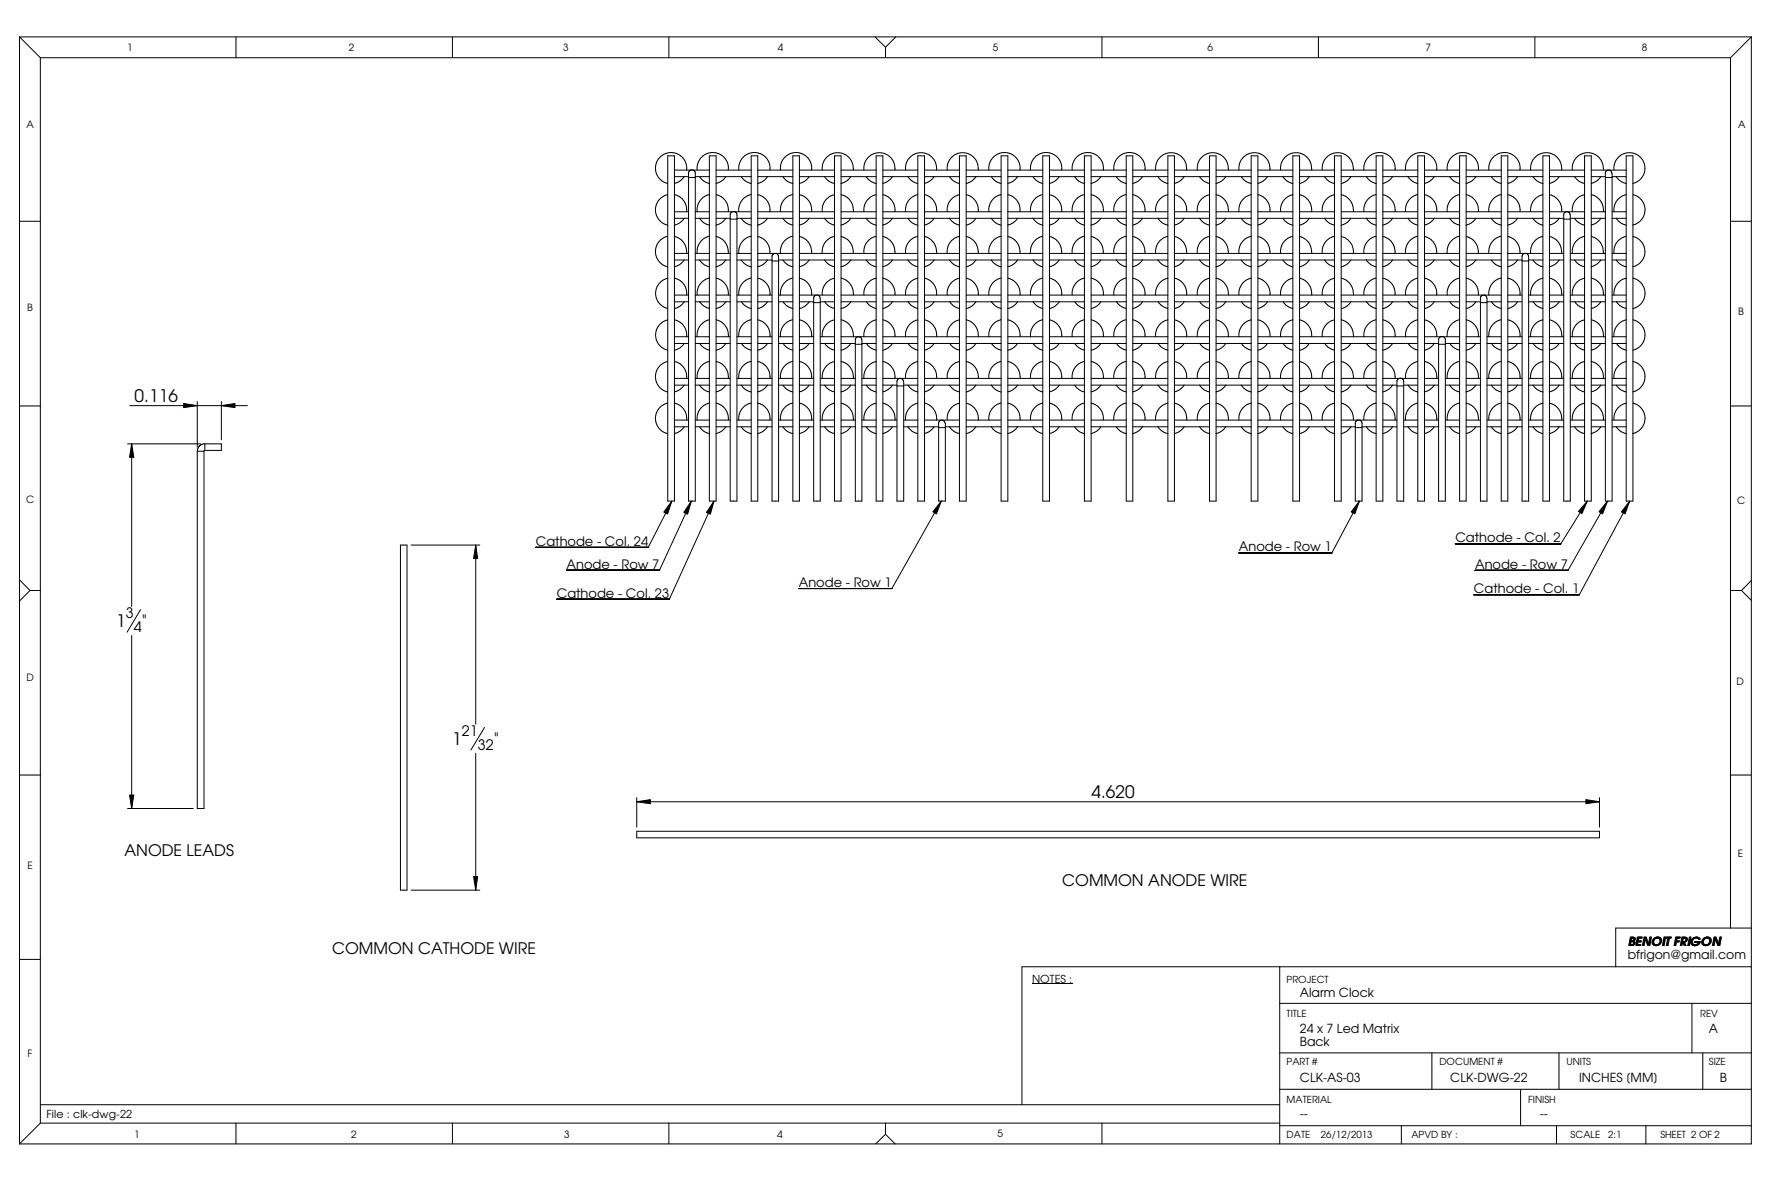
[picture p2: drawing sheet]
<svg xmlns="http://www.w3.org/2000/svg" width="457mm" height="305mm" viewBox="0 0 457 305" stroke-linecap="round" stroke-linejoin="round" font-family="sans-serif">
<g fill="none" stroke="#000" stroke-width=".26">
<path d="M5 9.5v285.7M5 9.5h447.1M5 9.5l5.4 5.4M10.4 14.9v275M10.4 14.9h436.3M60.9 9.5v5.4M116.8 9.5v5.4M172.7 9.5v5.4M225.9 9.5l2.7 2.7M228.6 12.2v2.7M231.3 9.5l-2.7 2.7M284.5 9.5v5.4"/>
<path d="M340.4 9.5v5.4M396.2 9.5v5.4M446.7 14.9v224.6M452.1 9.5v285.7h-447.1M452.1 9.5l-5.4 5.4M5 57.1h5.4M172.4 50.2l-1.1 .4-1.1 .9-.7 1.1-.3 1.2 .1 1.4 .8 1.6 1 .8 1.3 .5M172.4 40.2h1.7v89.1h-1.7zM174.1 50.2l1.2 .5 1.1 1 .7 1.3 .1 1.7M174.1 54.7h3.7M174.1 56.3h3.7M174.1 43.9h9"/>
<path d="M174.1 45.6h3.7M176.7 45.6l-1.1 1.1-1.5 .6M176.7 56.3l-1.1 1.1-1.5 .7M177.2 43.9v-1.1l-.2-.9-.6-1.1-1-.8-1.1-.5-1.3-.1-1.3 .3-.8 .4-.7 .7-.7 1.1-.3 1.2v1l.3 .9 .6 1 1 .9 1.3 .5M177.8 45.8h1.7M179.5 44.7v1.1M179.5 54.7h3.6M179.5 56.3h3.6M179.5 45.6h3.6M179.5 44.7l-.1-.5-.5-.3-.8 .1-.3 .4v84.9h1.7v-83.5M180 43.9l.1-1.6 .7-1.4 1.3-1.1 1.5-.4 2 .3 1.3 .9 1 1.6 .1 1.7M180.6 56.3l1.1 1.2 1.4 .6"/>
<path d="M180.6 45.6l1.1 1.2 1.4 .6M183.1 50.2l-1.2 .5-1.2 1.1-.6 1.3-.1 1.6M183.1 40.2h1.8v89.1h-1.8zM184.9 50.2l1.2 .5 1.1 1 .7 1.3 .1 1.7M184.9 54.7h9M184.9 56.3h3.6M184.9 43.9h9M184.9 45.6h9M187.4 56.3l-1 1.1-1.6 .7M187.4 45.6l-1 1.1-1.6 .6M188.5 56.6h1.7M188.6 54.9l.5-.3h.6l.5 .6v74.1h-1.7z"/>
<path d="M190.2 56.3h3.7M190.8 43.9v-1.6l.8-1.4 1.2-1.1 1.6-.4 1.9 .3 1.4 .9 .9 1.6 .2 1.7M191.3 56.3l1.1 1.2 1.5 .6M191.3 45.6l1.1 1.1 1.5 .7M193.9 50.2l-1.3 .5-1.1 1.1-.7 1.6v1.3M193.9 40.2h1.7v89.1h-1.7zM195.6 50.2l1.2 .5 1.2 1 .6 1.3 .2 1.7M195.6 54.7h9.1M195.6 56.3h9.1M195.6 43.9h9.1M195.6 45.6h9.1M198.2 56.3l-1.1 1.1-1.5 .7"/>
<path d="M198.2 45.6l-1.1 1.1-1.5 .6M201.5 43.9l.1-1.6 .8-1.4 1.2-1.1 1.5-.4 2 .3 1.3 .9 1 1.6 .1 1.7M202.1 56.3l1.1 1.2 1.5 .6M202.1 45.6l1.1 1.1 1.5 .7M204.6 50.2l-1.2 .5-1.2 1.1-.7 1.5v1.4M204.7 40.2h1.7v89.1h-1.7zM206.4 50.2l1.2 .5 1.1 1 .7 1.3 .1 1.7M206.4 54.7h9M206.4 56.3h9M206.4 43.9h9M206.4 45.6h9M208.9 56.3l-1 1.1-1.6 .7"/>
<path d="M208.9 45.6l-1 1.1-1.6 .6M212.3 43.9l.1-1.7 .8-1.4 1-.9 1.7-.5 1.8 .3 .8 .3 .8 .8 .8 1.4 .2 1.7M212.9 56.3l1.1 1.2 1.4 .6M212.9 45.6l1.1 1.1 1.4 .7M215.4 50.2l-1.4 .6-1.1 1.1-.6 1.4v1.4M215.4 40.2h1.7v89.1h-1.7zM217.1 50.2l1.2 .5 1.2 1 .6 1.3 .2 1.7M217.1 54.7h9.1M217.1 56.3h9.1M217.1 43.9h9.1M217.1 45.6h9.1M219.7 56.3l-1.1 1.1-1.5 .7"/>
<path d="M219.7 45.6l-1.1 1.1-1.5 .6M223.6 56.3l1.1 1.2 1.5 .6M223.6 45.6l1.1 1.1 1.5 .7M226.2 50.2l-1.4 .6-1.2 1.1-.5 1.4v1.4M226.2 40.2h1.7v89.1h-1.7zM227.9 50.2l1.4 .6 1 1.1 .6 1.2 .2 1.6M227.9 54.7h9M227.9 56.3h9M227.9 43.9h9M227.9 45.6h9M230.4 56.3l-1 1.1-1.5 .7M230.4 45.6l-1 1.1-1.5 .6"/>
<path d="M231 43.4l-.4-1.8-1-1.3-1.3-.7-1.7-.2-1.6 .5-1.1 .9-.7 1.4-.1 1.7M231.1 43.4v.5M234.4 56.3l1.1 1.2 1.4 .6M234.4 45.6l1.1 1.1 1.4 .7M236.9 50.2l-1.4 .6-1.1 1.1-.6 1.4v1.4M236.9 40.2h1.8v89.1h-1.8zM238.7 50.2l1.3 .6 1.1 1.1 .6 1.2 .1 1.6M238.7 54.7h9M238.7 56.3h9M238.7 43.9h9M238.7 45.6h9M241.2 56.3l-1.1 1.1-1.5 .7"/>
<path d="M241.2 45.6l-1.1 1.1-1.5 .6M241.8 43.4l-.5-1.8-.9-1.3-1.4-.7-1.6-.2-1.6 .5-1.1 .9-.8 1.4-.1 1.7M241.8 43.4v.5M244.6 43.9l.1-1.7 .7-1.4 1.1-.9 1.6-.5 1.9 .3 .7 .3 .9 .8 .7 1.4 .3 1.7M245.1 45.6l1.1 1.1 1.5 .7M245.1 56.3l1.1 1.2 1.5 .6M247.7 50.2l-1.4 .6-1.1 1.1-.6 1.4v1.4M247.7 40.2h1.7v89.1h-1.7zM249.4 50.2l1.3 .5 1.1 1.2 .6 1.2 .2 1.6M249.4 54.7h9M249.4 56.3h9M249.4 43.9h9"/>
<path d="M249.4 45.6h9M252 45.6l-1 1.1-1.6 .7M252 56.3l-1 1.1-1.6 .7M255.3 43.9l.1-1.6 .8-1.4 1.2-1.1 1.5-.4 2 .3 1.3 .9 1 1.6 .1 1.7M255.9 45.6l1.1 1.2 1.4 .6M255.9 56.3l1.1 1.2 1.4 .6M258.4 50.2l-1.2 .5-1.2 1.1-.6 1.3-.1 1.6M258.4 40.2h1.8v89.1h-1.8zM260.2 50.2l1.2 .5 1.1 1 .7 1.3 .1 1.7M260.2 54.7h9M260.2 56.3h9M260.2 43.9h9"/>
<path d="M260.2 45.6h9M262.7 45.6l-1 1.1-1.6 .6M262.7 56.3l-1 1.1-1.6 .7M266.1 43.9v-1.6l.8-1.4 1.2-1.1 1.6-.4 2 .3 1.3 .9 .9 1.6 .2 1.7M266.7 45.6l1.1 1.2 1.4 .6M266.7 56.3l1.1 1.2 1.4 .6M269.2 50.2l-1.3 .5-1.1 1.1-.7 1.3v1.6M269.2 40.2h1.7v89.1h-1.7zM270.9 50.2l1.2 .5 1.2 1 .6 1.3 .2 1.7M270.9 54.7h9.1M270.9 56.3h9.1M270.9 43.9h9.1"/>
<path d="M270.9 45.6h9.1M273.5 45.6l-1.1 1.1-1.5 .6M273.5 56.3l-1.1 1.1-1.5 .7M276.8 43.9l.1-1.6 .8-1.4 1.2-1.1 1.5-.4 2 .3 1.3 .9 1 1.6 .1 1.7M277.4 56.3l1.2 1.2 1.4 .6M277.4 45.6l1.2 1.2 1.4 .6M279.9 50.2l-1.2 .5-1.2 1.1-.6 1.3-.1 1.6M280 40.2h1.7v89.1h-1.7zM281.7 50.2l1.2 .5 1.1 1 .7 1.3 .1 1.7M281.7 54.7h9M281.7 56.3h9M281.7 43.9h9"/>
<path d="M281.7 45.6h9M284.2 56.3l-1 1.1-1.6 .7M284.2 45.6l-1 1.1-1.6 .6M287.6 43.9l.1-1.6 .7-1.4 1.2-1.1 1.6-.4 2 .3 1.3 .9 .9 1.6 .2 1.7M288.2 45.6l1.1 1.1 1.4 .7M288.2 56.3l1.1 1.2 1.4 .6M290.7 50.2l-1.3 .5-1.1 1.1-.6 1.3-.1 1.6M290.7 40.2h1.7v89.1h-1.7zM292.4 50.2l1.2 .5 1.2 1 .6 1.3 .2 1.7M292.4 54.7h9.1M292.4 56.3h9.1M292.4 43.9h9.1"/>
<path d="M292.4 45.6h9.1M295 45.6l-1.1 1.1-1.5 .6M295 56.3l-1.1 1.1-1.5 .7M298.9 45.6l1.1 1.1 1.5 .7M298.9 56.3l1.1 1.2 1.5 .6M301.5 50.2l-1.4 .6-1.1 1.1-.6 1.4v1.4M301.5 40.2h1.7v89.1h-1.7zM303.2 50.2l1.2 .5 1.1 1 .7 1.3 .1 1.7M303.2 54.7h9.1M303.2 56.3h9.1M303.2 43.9h9.1M303.2 45.6h9.1"/>
<path d="M305.7 45.6l-1 1.1-1.6 .6M305.7 56.3l-1 1.1-1.6 .7M306.3 43.4l-.4-1.8-1-1.3-1.3-.7-1.7-.2-1.6 .5-1 .9-.8 1.4-.1 1.7M306.4 43.4l-.1 .5M309.7 56.3l1.1 1.2 1.5 .6M309.7 45.6l1.1 1.1 1.5 .7M312.3 50.2l-1.4 .6-1.2 1.1-.5 1.4-.1 1.4M312.3 40.2h1.6v89.1h-1.6zM313.9 50.2l1.2 .5 1.2 1 .6 1.3 .2 1.7M313.9 54.7h9.1M313.9 56.3h9.1M313.9 43.9h9.1"/>
<path d="M313.9 45.6h9.1M316.5 56.3l-1.1 1.1-1.5 .7M316.5 45.6l-1.1 1.1-1.5 .6M317.1 43.4l-.4-1.8-1-1.3-1.4-.7-1.6-.2-1.6 .5-1.1 .9-.8 1.4-.1 1.7M317.1 43.4v.5M320.4 45.6l1.1 1.1 1.5 .7M320.4 56.3l1.1 1.2 1.5 .6M323 50.2l-1.4 .6-1.1 1.1-.6 1.4v1.4M323 40.2h1.7v89.1h-1.7zM324.7 50.2l1.4 .6 1.1 1.1 .5 1.2 .2 1.6M324.7 54.7h9.1M324.7 56.3h9.1"/>
<path d="M324.7 43.9h9.1M324.7 45.6h9.1M327.2 45.6l-1 1.1-1.5 .6M327.2 56.3l-1 1.1-1.5 .7M327.8 43.4l-.4-1.8-1-1.3-1.3-.7-1.7-.2-1.6 .5-1 .9-.8 1.4-.1 1.7M327.9 43.4v.5M331.2 45.6l1.1 1.1 1.5 .7M331.2 56.3l1.1 1.2 1.5 .6M333.8 50.2l-1.4 .6-1.2 1.1-.5 1.4-.1 1.4M333.8 40.2h1.7v89.1h-1.7zM335.5 50.2l1.3 .6 1.1 1.1 .6 1.2 .1 1.6M335.5 54.7h9"/>
<path d="M335.5 56.3h9M335.5 43.9h9M335.5 45.6h9M338 45.6l-.9 1.1-1.6 .7M338 56.3l-.9 1.1-1.6 .7M338.6 43.4l-.4-1.8-1-1.3-1.4-.7-1.6-.2-1.6 .5-1.1 .9-.7 1.4-.2 1.7M338.6 43.4v.5M341.9 56.3l1.1 1.2 1.5 .6M341.9 45.6l1.1 1.1 1.5 .7M344.5 50.2l-1.4 .6-1.1 1.1-.6 1.4v1.4M344.5 40.2h1.7v89.1h-1.7zM346.2 50.2l1.1 .4 1.1 1 .7 1 .3 1.6"/>
<path d="M346.2 54.7h9.1M346.2 56.3h9.1M346.2 43.9h9.1M346.2 45.6h9.1M348.8 56.3l-1 1.1-1.6 .7M348.8 45.6l-1 1.1-1.6 .7M349.3 43.4l-.4-1.8-1-1.3-1.3-.7-1.7-.2-1.6 .5-1 .9-.8 1.4-.1 1.7M349.4 54.2v.5M349.4 43.4v.5M352.1 43.9l.1-1.6 .8-1.4 1.2-1.1 1.5-.4 2 .3 1.3 .9 1 1.6 .1 1.7M352.7 45.6l1.2 1.2 1.4 .6M352.7 56.3l1.2 1.2 1.4 .6"/>
<path d="M355.2 50.2l-1.2 .5-1.2 1.1-.6 1.3-.1 1.6M355.3 40.2h1.7v89.1h-1.7zM357 50.2l1.2 .5 1.1 1 .7 1.3 .1 1.7M357 54.7h9M357 56.3h9M357 43.9h9M357 45.6h9M359.5 45.6l-1 1.1-1.5 .6M359.5 56.3l-1 1.1-1.5 .7M362.9 43.9l.1-1.6 .7-1.4 1.3-1.1 1.5-.4 2 .3 1.3 .9 1 1.6 .1 1.7M363.5 45.6l1.1 1.2 1.4 .6M363.5 56.3l1.1 1.2 1.4 .6"/>
<path d="M366 50.2l-1.3 .5-1.1 1.1-.6 1.3-.1 1.6M366 40.2h1.7v89.1h-1.7zM367.7 50.2l1.2 .5 1.2 1 .7 1.3 .1 1.7M367.7 54.7h9.1M367.7 56.3h9.1M367.7 43.9h9.1M367.7 45.6h9.1M370.3 45.6l-1.1 1.1-1.5 .6M370.3 56.3l-1.1 1.1-1.5 .7M373.6 43.9l.1-1.6 .8-1.4 1.2-1.1 1.5-.4 2 .3 1.3 .9 1 1.6 .1 1.7M374.2 45.6l1.1 1.1 1.5 .7M374.2 56.3l1.1 1.2 1.5 .6"/>
<path d="M376.8 50.2l-1.3 .5-1.1 1.1-.7 1.3-.1 1.6M376.8 40.2h1.7v89.1h-1.7zM378.5 50.2l1.2 .5 1.1 1 .7 1.3 .1 1.7M378.5 54.7h9.1M378.5 56.3h9.1M378.5 43.9h9.1M378.5 45.6h9.1M381 45.6l-1 1.1-1.5 .6M381 56.3l-1 1.1-1.5 .7M384.4 43.9l.1-1.6 .7-1.4 1.3-1.1 1.5-.4 2 .3 1.3 .9 1 1.6 .1 1.7M385 45.6l1.1 1.1 1.5 .7M385 56.3l1.1 1.2 1.5 .6"/>
<path d="M387.5 50.2l-1.3 .5-1.1 1.1-.7 1.6v1.3M387.6 40.2h1.7v89.1h-1.7zM389.3 50.2l1.1 .5 1.2 1 .7 1.3 .1 1.7M389.3 54.7h9M389.3 56.3h9M389.3 43.9h9M389.3 45.6h9M391.8 45.6l-1.1 1.1-1.5 .6M391.8 56.3l-1.1 1.1-1.5 .7M395.7 56.3l1.1 1.2 1.5 .6M395.7 45.6l1.1 1.1 1.5 .7M398.3 50.2l-1.4 .6-1.1 1.1-.6 1.4v1.4"/>
<path d="M398.3 40.2h1.7v89.1h-1.7zM400 50.2l1.2 .5 1.1 1 .7 1.3 .2 1.7M400 54.7h9.1M400 56.3h3.7M400 43.9h9.1M400 45.6h9.1M402.5 56.3l-1 1.1-1.5 .7M402.5 45.6l-1 1.1-1.5 .6M403.1 43.4l-.4-1.8-1-1.3-1.3-.7-1.7-.2-1.6 .5-1 .9-.8 1.4-.1 1.7M403.2 43.4v.5M403.7 56.6h1.7M403.9 54.9l.3-.2h.6l.4 .2 .2 .6v73.8h-1.7v-74.1z"/>
<path d="M405.4 56.3h3.7M406.5 56.3l1.1 1.2 1.5 .6M406.5 45.6l1.1 1.1 1.5 .7M409.1 50.2l-1.4 .6-1.2 1.1-.5 1.4-.1 1.4M409.1 40.2h1.7v89.1h-1.7zM410.8 50.2l1.4 .6 1 1.1 .6 1.2 .1 1.6M410.8 54.7h3.6M410.8 56.3h3.6M410.8 43.9h9M410.8 45.6h3.6M413.3 56.3l-1.1 1.1-1.4 .7M413.3 45.6l-1.1 1.1-1.4 .6"/>
<path d="M413.9 43.4l-.4-1.8-1-1.3-1.4-.7-1.6-.2-1.6 .5-1.1 .9-.7 1.4-.2 1.7M413.9 43.4v.5M414.4 45.8h1.8M414.6 44.2l.4-.3h.5l.4 .3 .3 .5v84.6h-1.8v-84.9zM416.2 54.7h3.6M416.2 56.3h3.6M416.2 45.6h3.6M416.7 43.9v-1.2l.4-1.1 1.3-1.6 1.8-.6 1.4 .1 1.3 .5 .8 .8 .7 1.2 .2 1v1.2l-.5 1.2-.6 .9-.8 .6-1.2 .4M417.2 45.6l1.1 1.1 1.5 .7M417.2 56.3l1.1 1.2 1.5 .6M419.8 50.2l-1.4 .6-1.1 1.1-.6 1.4v1.4M419.8 40.2h1.8v89.1h-1.8z"/>
<path d="M421.6 50.2l1 .4 1.2 1 .6 1 .3 1.6-.3 1.4-.6 1.1-1.1 1-1.2 .4M446.7 57.1h5.4M172.3 61l-1.4 .6-1 1.1-.6 1.2-.1 1.3 .3 1.3 .6 1 1 .9 1.3 .5M172.4 71.8l-1.2 .5-.9 .6-.8 1.3-.3 1.2 .2 1.5 .5 1.1 .9 .9 1.6 .7M174.1 61l1.2 .5 1.1 .9 .6 1.1 .2 1.4M174.1 71.8l1.2 .4 1.1 1 .7 1.3 .1 1.7M174.1 65.4h3.7M174.1 67.1h3.7M174.1 76.2h3.7M174.1 77.9h3.7M176.7 67.1l-1.1 1.1-1.5 .6M176.7 77.9l-1.1 1.1-1.5 .6"/>
<path d="M177.3 64.9l-.1 .5M179.5 65.4h3.6M179.5 67.1h3.6M179.5 76.2h3.6M179.5 77.9h3.6M180.6 67.1l1.1 1.2 1.4 .6M180.6 77.9l.9 1 1.6 .7M183.1 61l-1.2 .5-1.2 1-.6 1.3-.1 1.6M183.1 71.8l-1.4 .5-1 1-.7 1.5v1.4M184.9 61l1.1 .5 1.1 .9 .6 1.1 .3 1.4M184.9 71.8l1.2 .4 1.1 1 .7 1.3 .1 1.7M184.9 65.4h3.6"/>
<path d="M184.9 67.1h3.6M184.9 76.2h3.6M184.9 77.9h3.6M187.4 67.1l-1 1.1-1.6 .6M187.4 77.9l-1 1.1-1.5 .6M188 64.9v.5M190.2 65.4h3.7M190.2 67.1h3.7M190.2 76.2h3.7M190.2 77.9h3.7M191.3 67.1l1.1 1.1 1.5 .7M191.4 77.9l1 1.1 1.5 .6"/>
<path d="M193.9 61l-1.3 .5-1.1 1-.7 1.7v1.2M193.9 71.8l-1.4 .5-1 1-.7 1.5v1.4M195.6 61l1.2 .5 1.1 .9 .6 1.2 .3 1.8M195.6 71.8l1.2 .4 1.2 1 .6 1.3 .2 1.7M195.6 65.4h9.1M195.6 67.1h3.7M195.6 76.2h3.7M195.6 77.9h3.7M198.2 67.1l-1.1 1.1-1.5 .6M198.2 77.9l-1.1 1.1-1.5 .6M199.3 67.4h1.7M199.5 65.6l.9-.2 .4 .3 .2 .6v63h-1.7v-63.3z"/>
<path d="M201 67.1h3.7M201 76.2h3.7M201 77.9h3.7M202.1 67.1l1.1 1.1 1.5 .7M202.1 77.9l1.1 1.1 1.5 .6M204.6 71.8l-1.4 .5-1 1-.7 1.5v1.4M204.6 61l-1.2 .5-1.2 1-.7 1.5v1.4M206.4 71.8l1.2 .4 1.1 1 .7 1.3 .1 1.7M206.4 61l1.1 .5 1.1 .9 .7 1.1 .2 1.4M206.4 65.4h9M206.4 67.1h9M206.4 76.2h9"/>
<path d="M206.4 77.9h3.7M208.9 77.9l-1 1.1-1.5 .6M208.9 67.1l-1 1.1-1.6 .6M209.5 64.9v.5M210.1 78.1h1.7M210.2 76.4l.4-.2h.6l.3 .2 .3 .6v52.3h-1.7v-52.6zM211.8 77.9h3.6M212.9 67.1l1.1 1.1 1.4 .7M212.9 77.9l1 1.1 1.5 .6M215.4 61l-1.4 .6-1.1 1.1-.6 1.3v1.4M215.4 71.8l-1.1 .4-1.1 .9-.9 1.7v1.4M217.1 71.8l1.2 .4 1.2 1 .6 1.3 .2 1.7"/>
<path d="M217.1 61l1.2 .5 1.1 .9 .6 1.2 .3 1.8M217.1 65.4h9.1M217.1 67.1h9.1M217.1 76.2h9.1M217.1 77.9h9.1M219.7 77.9l-1.1 1.1-1.5 .6M219.7 67.1l-1.1 1.1-1.5 .6M223.6 67.1l1.1 1.1 1.5 .7M223.6 77.9l1.1 1.1 1.5 .6M226.1 61l-1.3 .6-1.2 1.1-.5 1.3v1.4M226.2 71.8l-1.1 .4-1.2 .9-.8 1.7v1.4M227.9 61l1.2 .5 1.2 1.2 .5 1 .2 1.2"/>
<path d="M227.9 71.8l1 .3 1.2 1 .8 1.6 .2 1.5M227.9 65.4h9M227.9 67.1h9M227.9 76.2h9M227.9 77.9h9M230.4 67.1l-1 1.1-1.5 .6M230.4 77.9l-1 1.1-1.5 .6M231.1 64.9v.5M234.4 67.1l1.1 1.1 1.4 .7M234.4 77.9l1 1.1 1.5 .6M236.9 61l-1.4 .6-1.1 1.1-.6 1.3v1.4M236.9 71.8l-1.1 .4-1.1 .9-.9 1.7v1.4"/>
<path d="M238.7 61l1.2 .5 1.2 1.2 .5 1 .2 1.2M238.7 71.8l1 .3 1.2 1 .8 1.6 .1 1.5M238.7 65.4h9M238.7 67.1h9M238.7 76.2h9M238.7 77.9h9M241.2 67.1l-1.1 1.1-1.5 .6M241.2 77.9l-1.1 1.1-1.4 .6M241.8 64.9v.5M245.1 67.1l1.1 1.1 1.5 .7M245.2 77.9l1 1.1 1.5 .6M247.6 61l-1.3 .6-1.1 1.1-.6 1.3v1.4"/>
<path d="M247.7 71.8l-1.1 .4-1.2 .9-.8 1.7v1.4M249.4 61l1.6 .8 .8 .9 .5 1 .3 1.7M249.4 71.8l1 .3 1.2 1 .8 1.6 .2 1.5M249.4 65.4h9M249.4 67.1h9M249.4 76.2h9M249.4 77.9h9M252 67.1l-1 1.1-1.6 .7M252 77.9l-1 1.1-1.6 .7M255.9 67.1l1.1 1.2 1.4 .6M255.9 77.9l.9 1 1.6 .7M258.4 61l-1.2 .5-1.2 1-.6 1.3-.1 1.6"/>
<path d="M258.4 71.8l-1.4 .5-1 1-.6 1.5-.1 1.4M260.2 61l1.1 .5 1.1 .9 .7 1.1 .2 1.4M260.2 71.8l1.2 .4 1.1 1 .7 1.3 .1 1.7M260.2 65.4h9M260.2 67.1h9M260.2 76.2h9M260.2 77.9h9M262.7 67.1l-1 1.1-1.6 .6M262.7 77.9l-1 1.1-1.5 .6M263.4 64.9l-.1 .5M266.7 67.1l1.1 1.2 1.4 .6M266.7 77.9l.9 1 1.6 .7"/>
<path d="M269.2 61l-1.3 .5-1.1 1-.7 1.3v1.6M269.2 71.8l-1.4 .5-1 1-.7 1.5v1.4M270.9 61l1.2 .5 1.1 .9 .6 1.1 .3 1.4M270.9 71.8l1.2 .4 1.2 1 .6 1.3 .2 1.7M270.9 65.4h9.1M270.9 67.1h9.1M270.9 76.2h9.1M270.9 77.9h9.1M273.5 67.1l-1.1 1.1-1.5 .6M273.5 77.9l-1.1 1.1-1.5 .6M274.1 64.9v.5M277.4 67.1l1.2 1.2 1.4 .6"/>
<path d="M277.5 77.9l.8 1 1.7 .7M279.9 61l-1.2 .5-1.2 1-.6 1.3-.1 1.6M279.9 71.8l-1.3 .5-1.1 1-.6 1.5-.1 1.4M281.7 61l1.1 .5 1.1 .9 .7 1.1 .2 1.4M281.7 71.8l1.2 .4 1.1 1 .7 1.3 .1 1.7M281.7 65.4h9M281.7 67.1h9M281.7 76.2h9M281.7 77.9h9M284.2 67.1l-1 1.1-1.6 .6M284.2 77.9l-1 1.1-1.5 .6M284.9 64.9l-.1 .5"/>
<path d="M288.2 67.1l1.1 1.1 1.4 .7M288.2 77.9l1 1.1 1.5 .6M290.7 71.8l-1.4 .5-1 1-.7 1.5v1.4M290.7 61l-1.3 .5-1.1 1-.6 1.3-.1 1.6M292.4 71.8l1.2 .4 1.2 1 .6 1.3 .2 1.7M292.4 61l1.2 .5 1.1 .9 .7 1.2 .2 1.8M292.4 65.4h9.1M292.4 67.1h9.1M292.4 76.2h9.1M292.4 77.9h9.1M295 77.9l-1.1 1.1-1.5 .6M295 67.1l-1.1 1.1-1.5 .6"/>
<path d="M298.9 67.1l1.1 1.1 1.5 .7M299 77.9l1 1.1 1.5 .6M301.5 61l-1.4 .6-1.1 1.1-.6 1.3v1.4M301.5 71.8l-1.1 .4-1.1 .9-.9 1.7v1.4M303.2 71.8l1.2 .4 1.1 1 .7 1.3 .1 1.7M303.2 61l1.1 .5 1.1 .9 .7 1.1 .2 1.4M303.2 65.4h9.1M303.2 67.1h9.1M303.2 76.2h9.1M303.2 77.9h9.1M305.7 77.9l-1 1.1-1.5 .6M305.7 67.1l-1 1.1-1.6 .6"/>
<path d="M306.4 64.9l-.1 .5M309.7 67.1l1.1 1.1 1.5 .7M309.7 77.9l1 1.1 1.6 .6M312.2 61l-1.3 .6-1.2 1.1-.5 1.3-.1 1.4M312.3 71.8l-1.2 .4-1.1 .9-.8 1.7-.1 1.4M313.9 61l1.2 .5 1.1 .9 .6 1.1 .3 1.4M313.9 71.8l1.2 .4 1.2 1 .6 1.3 .2 1.7M313.9 65.4h9.1M313.9 67.1h9.1M313.9 76.2h9.1M313.9 77.9h9.1M316.5 67.1l-1.1 1.1-1.5 .6"/>
<path d="M316.5 77.9l-1.1 1.1-1.5 .6M317.1 64.9v.5M320.4 67.1l1.1 1.1 1.5 .7M320.5 77.9l1 1.1 1.5 .6M323 61l-1.4 .6-1.1 1.1-.6 1.3v1.4M323 71.8l-1.1 .4-1.1 .9-.9 1.7v1.4M324.7 71.8l1.1 .3 1.1 1 .8 1.6 .2 1.5M324.7 61l1.4 .6 1.1 1.1 .5 1 .1 1.2M324.7 65.4h9.1M324.7 67.1h9.1M324.7 76.2h9.1M324.7 77.9h9.1"/>
<path d="M327.2 77.9l-1 1.1-1.5 .6M327.2 67.1l-1 1.1-1.5 .6M327.9 64.9v.5M331.2 67.1l1.1 1.1 1.5 .7M331.2 77.9l1 1.1 1.6 .6M333.7 61l-1.3 .6-1.2 1.1-.5 1.3-.1 1.4M333.8 71.8l-1.1 .4-1.2 .9-.8 1.7-.1 1.4M335.5 71.8l1 .3 1.2 1 .8 1.6 .1 1.5M335.5 61l1.3 .6 1.1 1.1 .5 1 .2 1.2M335.5 65.4h9M335.5 67.1h9M335.5 76.2h9"/>
<path d="M335.5 77.9h9M338 77.9l-.9 1.1-1.6 .7M338 67.1l-.9 1.1-1.6 .7M338.6 64.9v.5M341.9 67.1l1.1 1.1 1.5 .7M342 77.9l1 1.1 1.5 .6M344.5 61l-1.4 .6-1.1 1.1-.6 1.3v1.4M344.5 71.8l-1.1 .4-1.1 .9-.9 1.7v1.4M346.2 71.8l1.1 .3 1.1 1 .7 1.1 .3 1.5M346.2 61a4 4 0 0 1 3.2 4.4M346.2 65.4h9.1M346.2 67.1h9.1"/>
<path d="M346.2 76.2h9.1M346.2 77.9h9.1M348.8 77.9l-1 1.1-1.6 .7M348.8 67.1l-1 1.1-1.6 .7M349.4 75.7v.5M352.7 67.1l1.2 1.2 1.4 .6M352.8 77.9l.9 1 1.6 .7M355.2 71.8l-1.3 .5-1.1 1-.6 1.5-.1 1.4M355.2 61l-1.2 .5-1.2 1-.6 1.3-.1 1.6M357 71.8l1.2 .4 1.1 1 .7 1.3 .1 1.7M357 61l1.1 .5 1.1 .9 .7 1.1 .2 1.4M357 65.4h9"/>
<path d="M357 67.1h9M357 76.2h9M357 77.9h9M359.5 77.9l-1 1.1-1.5 .6M359.5 67.1l-1 1.1-1.5 .6M360.2 64.9l-.1 .5M363.5 67.1l1.1 1.2 1.4 .6M363.5 77.9l.9 1 1.6 .7M366 61l-1.3 .5-1.1 1-.6 1.3-.1 1.6M366 71.8l-1.4 .5-1 1-.7 1.5v1.4M367.7 61l1.2 .5 1.1 .9 .7 1.2 .2 1.8M367.7 71.8l1.2 .4 1.2 1 .7 1.3 .1 1.7"/>
<path d="M367.7 65.4h9.1M367.7 67.1h9.1M367.7 76.2h9.1M367.7 77.9h9.1M370.3 67.1l-1.1 1.1-1.5 .6M370.3 77.9l-1.1 1.1-1.5 .6M374.2 67.1l1.1 1.1 1.5 .7M374.3 77.9l1 1.1 1.5 .6M376.8 71.8l-1.4 .5-1 1-.7 1.5-.1 1.4M376.8 61l-1.3 .5-1.1 1-.7 1.3-.1 1.6M378.5 71.8l1.2 .4 1.1 1 .7 1.3 .1 1.7M378.5 61l1.1 .5 1.1 .9 .7 1.1 .2 1.4"/>
<path d="M378.5 65.4h9.1M378.5 67.1h9.1M378.5 76.2h9.1M378.5 77.9h3.7M381 77.9l-1 1.1-1.5 .6M381 67.1l-1 1.1-1.5 .6M381.7 64.9l-.1 .5M382.2 78.1h1.7M382.4 76.4l.3-.2h.6l.4 .2 .2 .6v52.3h-1.7v-52.6zM383.9 77.9h3.7M385 67.1l1.1 1.1 1.5 .7M385 77.9l1 1.1 1.6 .6"/>
<path d="M387.5 71.8l-1.4 .5-1 1-.7 1.5v1.4M387.5 61l-1.3 .5-1.1 1-.7 1.7v1.2M389.3 71.8l1.1 .4 1.2 1 .7 1.3 .1 1.7M389.3 61l1.1 .5 1.1 .9 .7 1.2 .2 1.8M389.3 65.4h9M389.3 67.1h3.6M389.3 76.2h3.6M389.3 77.9h3.6M391.8 77.9l-1.1 1.1-1.4 .6M391.8 67.1l-1.1 1.1-1.5 .6M392.9 67.4h1.7M393.1 65.6l.9-.2 .4 .3 .2 .6v63h-1.7v-63.3z"/>
<path d="M394.6 67.1h3.7M394.6 76.2h3.7M394.6 77.9h3.7M395.7 67.1l1.1 1.1 1.5 .7M395.8 77.9l1 1.1 1.5 .6M398.3 61l-1.4 .6-1.1 1.1-.6 1.3v1.4M398.3 71.8l-1.1 .4-1.1 .9-.9 1.7v1.4M400 61l1.2 .5 1.1 .9 .6 1.1 .2 1.4M400 71.8l1.2 .4 1.1 1 .7 1.3 .2 1.7M400 65.4h3.7M400 67.1h3.7M400 76.2h3.7"/>
<path d="M400 77.9h3.7M402.5 67.1l-1 1.1-1.5 .6M402.5 77.9l-1 1.1-1.5 .6M403.2 64.9v.5M405.4 65.4h3.7M405.4 67.1h3.7M405.4 76.2h3.7M405.4 77.9h3.7M406.5 67.1l1.1 1.1 1.5 .7M406.5 77.9l1 1.1 1.6 .6M409 61l-1.3 .6-1.2 1.1-.5 1.3-.1 1.4M409.1 71.8l-1.1 .4-1.2 .9-.8 1.7-.1 1.4"/>
<path d="M410.8 71.8l1 .3 1.2 1 .8 1.6 .1 1.5M410.8 61l1.3 .6 1.1 1.1 .5 1 .2 1.2M410.8 65.4h3.6M410.8 67.1h3.6M410.8 76.2h3.6M410.8 77.9h3.6M413.3 77.9l-1.1 1.1-1.4 .6M413.3 67.1l-1.1 1.1-1.4 .6M413.9 64.9v.5M416.2 65.4h3.6M416.2 67.1h3.6M416.2 76.2h3.6"/>
<path d="M416.2 77.9h3.6M417.2 67.1l1.1 1.1 1.5 .7M417.3 77.9l1 1.1 1.5 .6M419.8 61l-1.4 .6-1.1 1.1-.6 1.3v1.4M419.8 71.8l-1.1 .4-1.1 .9-.9 1.7v1.4M421.6 61l.9 .4 1.1 .8 .9 1.5 .2 1.2-.3 1.4-.6 1.1-1.1 1-1.2 .4M421.6 71.8l1 .3 1.2 1 .6 1.1 .3 1.2-.3 1.7-.6 1.1-1.1 1-1.1 .4M172.4 82.5l-1.2 .5-.9 .7-.8 1.2-.3 1.2 .2 1.6 .5 1 .9 .9 1.6 .8M172.4 93.3l-1.1 .4-1.1 .9-.7 1.1-.3 1.2 .1 1.4 .8 1.5 1 .9 1.3 .5M174.1 82.5l1.2 .5 1.1 1 .7 1.3 .1 1.6M174.1 93.3l1.2 .4 1.1 1 .7 1.4 .1 1.6M174.1 86.9h3.7"/>
<path d="M174.1 88.6h3.7M174.1 97.7h3.7M174.1 99.4h3.7M176.7 88.6l-1.1 1.1-1.5 .7M176.7 99.4l-1.1 1.1-1.5 .6M179.5 86.9h3.6M179.5 88.6h3.6M179.5 97.7h3.6M179.5 99.4h3.6M180.6 99.4l1.1 1.2 1.4 .6M180.6 88.6l.9 1 1.6 .8M183.1 93.3l-1.4 .6-1 .9-.7 1.5v1.4"/>
<path d="M183.1 82.5l-1.4 .6-1 1-.7 1.5v1.3M184.9 93.3l1.2 .4 1.1 1 .7 1.4 .1 1.6M184.9 82.5l1.2 .5 1.1 1 .7 1.3 .1 1.6M184.9 86.9h3.6M184.9 88.6h3.6M184.9 97.7h3.6M184.9 99.4h3.6M187.4 99.4l-1 1.1-1.6 .6M187.4 88.6l-1 1.1-1.5 .7M190.2 86.9h3.7M190.2 88.6h3.7M190.2 97.7h3.7"/>
<path d="M190.2 99.4h3.7M191.3 99.4l1.1 1.1 1.5 .7M191.4 88.6l1 1.1 1.5 .7M193.9 82.5l-1.4 .6-1 1-.7 1.5v1.3M193.9 93.3l-1.4 .6-1 .9-.7 1.5v1.4M195.6 82.5l1.2 .5 1.2 1 .6 1.3 .2 1.6M195.6 93.3l1.2 .4 1.2 1 .6 1.4 .2 1.6M195.6 86.9h3.7M195.6 88.6h3.7M195.6 97.7h3.7M195.6 99.4h3.7M198.2 88.6l-1.1 1.1-1.5 .7"/>
<path d="M198.2 99.4l-1.1 1.1-1.5 .6M201 86.9h3.7M201 88.6h3.7M201 97.7h3.7M201 99.4h3.7M202.1 99.4l1.1 1.1 1.5 .7M202.1 88.6l1.1 1.1 1.5 .7M204.6 93.3l-1.4 .6-1 .9-.7 1.5v1.4M204.6 82.5l-1.4 .6-1 1-.7 1.5v1.3M206.4 93.3l1.2 .4 1.1 1 .7 1.4 .1 1.6M206.4 82.5l1.2 .5 1.1 1 .7 1.3 .1 1.6M206.4 86.9h3.7"/>
<path d="M206.4 88.6h3.7M206.4 97.7h3.7M206.4 99.4h3.7M208.9 99.4l-1 1.1-1.6 .6M208.9 88.6l-1 1.1-1.5 .7M211.8 86.9h3.6M211.8 88.6h3.6M211.8 97.7h3.6M211.8 99.4h3.6M212.9 99.4l1.1 1.1 1.4 .7M212.9 88.6l1 1.1 1.5 .7M215.4 93.3l-1.1 .4-1.1 .9-.9 1.7v1.4"/>
<path d="M215.4 82.5l-1.1 .4-1.1 1-.9 1.7v1.3M217.1 93.3l1.2 .4 1.2 1 .6 1.4 .2 1.6M217.1 82.5l1.2 .5 1.2 1 .6 1.3 .2 1.6M217.1 86.9h9.1M217.1 88.6h3.7M217.1 97.7h3.7M217.1 99.4h3.7M219.7 99.4l-1.1 1.1-1.5 .6M219.7 88.6l-1.1 1.1-1.5 .7M220.8 88.9h1.7M221 87.2l.4-.3h.5l.4 .3 .2 .6v41.5h-1.7v-41.8zM222.5 88.6h3.7"/>
<path d="M222.5 97.7h3.7M222.5 99.4h3.7M223.6 99.4l1.1 1.1 1.5 .7M223.6 88.6l1.1 1.1 1.5 .7M226.2 93.3l-1.1 .4-1.2 .9-.8 1.7v1.4M226.2 82.5l-1.1 .4-1.2 1-.8 1.7v1.3M227.9 93.3l1 .3 1.2 1 .8 1.6 .2 1.5M227.9 82.5l1 .4 1.2 1 .8 1.5 .2 1.5M227.9 86.9h9M227.9 88.6h9M227.9 97.7h9M227.9 99.4h3.7"/>
<path d="M230.4 99.4l-1 1.1-1.5 .6M230.4 88.6l-1 1.1-1.5 .7M231.6 99.6h1.7M233.3 98.5l-.3-.6-.3-.2h-.6l-.5 .5v31.1h1.7v-30.8M233.3 99.4h3.6M234.4 99.4l1.1 1.1 1.4 .7M234.4 88.6l1 1.1 1.5 .7M236.9 93.3l-1.1 .4-1.1 .9-.9 1.7v1.4M236.9 82.5l-1.1 .4-1.1 1-.9 1.7v1.3M238.7 93.3l1 .3 1.2 1 .8 1.6 .1 1.5M238.7 82.5l1 .4 1.2 1 .8 1.5 .1 1.5M238.7 86.9h9"/>
<path d="M238.7 88.6h9M238.7 97.7h9M238.7 99.4h9M241.2 99.4l-1.1 1.1-1.5 .6M241.2 88.6l-1.1 1.1-1.4 .7M245.1 99.4l1.1 1.1 1.5 .7M245.2 88.6l1 1.1 1.5 .7M247.7 93.3l-1.1 .4-1.2 .9-.8 1.7v1.4M247.7 82.5l-1.1 .4-1.2 1-.8 1.7v1.3M249.4 93.3l1 .3 1.2 1 .8 1.6 .2 1.5M249.4 82.5l1 .4 1.2 1 .8 1.5 .2 1.5M249.4 86.9h9"/>
<path d="M249.4 88.6h9M249.4 97.7h9M249.4 99.4h9M252 99.4l-1 1.1-1.6 .7M252 88.6l-1 1.1-1.6 .7M255.9 99.4l1.1 1.2 1.4 .6M255.9 88.6l.9 1 1.6 .8M258.4 93.3l-1.4 .6-1 .9-.6 1.5-.1 1.4M258.4 82.5l-1.4 .6-1 1-.6 1.5-.1 1.3M260.2 93.3l1.2 .4 1.1 1 .7 1.4 .1 1.6M260.2 82.5l1.2 .5 1.1 1 .7 1.3 .1 1.6M260.2 86.9h9"/>
<path d="M260.2 88.6h9M260.2 97.7h9M260.2 99.4h9M262.7 99.4l-1 1.1-1.6 .6M262.7 88.6l-1 1.1-1.5 .7M266.7 99.4l1.1 1.2 1.4 .6M266.7 88.6l.9 1 1.6 .8M269.2 82.5l-1.4 .6-1 1-.7 1.5v1.3M269.2 93.3l-1.4 .6-1 .9-.7 1.5v1.4M270.9 82.5l1.2 .5 1.2 1 .6 1.3 .2 1.6M270.9 93.3l1.2 .4 1.2 1 .6 1.4 .2 1.6M270.9 86.9h9.1"/>
<path d="M270.9 88.6h9.1M270.9 97.7h9.1M270.9 99.4h9.1M273.5 88.6l-1.1 1.1-1.5 .7M273.5 99.4l-1.1 1.1-1.5 .6M277.4 99.4l1.2 1.2 1.4 .6M277.5 88.6l.8 1 1.7 .8M279.9 93.3l-1.3 .6-1.1 .9-.6 1.5-.1 1.4M279.9 82.5l-1.3 .6-1.1 1-.6 1.5-.1 1.3M281.7 93.3l1.2 .4 1.1 1 .7 1.4 .1 1.6M281.7 82.5l1.2 .5 1.1 1 .7 1.3 .1 1.6M281.7 86.9h9"/>
<path d="M281.7 88.6h9M281.7 97.7h9M281.7 99.4h9M284.2 99.4l-1 1.1-1.6 .6M284.2 88.6l-1 1.1-1.5 .7M288.2 99.4l1.1 1.1 1.4 .7M288.2 88.6l1 1.1 1.5 .7M290.7 82.5l-1.4 .6-1 1-.7 1.5v1.3M290.7 93.3l-1.4 .6-1 .9-.7 1.5v1.4M292.4 82.5l1.2 .5 1.2 1 .6 1.3 .2 1.6M292.4 93.3l1.2 .4 1.2 1 .6 1.4 .2 1.6M292.4 86.9h9.1"/>
<path d="M292.4 88.6h9.1M292.4 97.7h9.1M292.4 99.4h9.1M295 88.6l-1.1 1.1-1.5 .7M295 99.4l-1.1 1.1-1.5 .6M298.9 99.4l1.1 1.1 1.5 .7M299 88.6l1 1.1 1.5 .7M301.5 93.3l-1.1 .4-1.1 .9-.9 1.7v1.4M301.5 82.5l-1.1 .4-1.1 1-.9 1.7v1.3M303.2 93.3l1.2 .4 1.1 1 .7 1.4 .1 1.6M303.2 82.5l1.2 .5 1.1 1 .7 1.3 .1 1.6M303.2 86.9h9.1"/>
<path d="M303.2 88.6h9.1M303.2 97.7h9.1M303.2 99.4h9.1M305.7 99.4l-1 1.1-1.6 .6M305.7 88.6l-1 1.1-1.5 .7M309.7 99.4l1.1 1.1 1.5 .7M309.7 88.6l1 1.1 1.6 .7M312.3 93.3l-1.2 .4-1.1 .9-.8 1.7-.1 1.4M312.3 82.5l-1.2 .4-1.1 1-.8 1.7-.1 1.3M313.9 93.3l1.2 .4 1.2 1 .6 1.4 .2 1.6M313.9 82.5l1.2 .5 1.2 1 .6 1.3 .2 1.6M313.9 86.9h9.1"/>
<path d="M313.9 88.6h9.1M313.9 97.7h9.1M313.9 99.4h9.1M316.5 99.4l-1.1 1.1-1.5 .6M316.5 88.6l-1.1 1.1-1.5 .7M320.4 99.4l1.1 1.1 1.5 .7M320.5 88.6l1 1.1 1.5 .7M323 82.5l-1.1 .4-1.1 1-.9 1.7v1.3M323 93.3l-1.1 .4-1.1 .9-.9 1.7v1.4M324.7 82.5l1.1 .4 1.1 1 .8 1.5 .2 1.5M324.7 93.3l1.1 .3 1.1 1 .8 1.6 .2 1.5M324.7 86.9h9.1"/>
<path d="M324.7 88.6h9.1M324.7 97.7h9.1M324.7 99.4h9.1M327.2 88.6l-1 1.1-1.5 .7M327.2 99.4l-1 1.1-1.5 .6M331.2 99.4l1.1 1.1 1.5 .7M331.2 88.6l1 1.1 1.6 .7M333.8 93.3l-1.1 .4-1.2 .9-.8 1.7-.1 1.4M333.8 82.5l-1.1 .4-1.2 1-.8 1.7-.1 1.3M335.5 93.3l1 .3 1.2 1 .8 1.6 .1 1.5M335.5 82.5l1 .4 1.2 1 .8 1.5 .1 1.5M335.5 86.9h9"/>
<path d="M335.5 88.6h9M335.5 97.7h9M335.5 99.4h9M338 99.4l-.9 1.1-1.6 .7M338 88.6l-.9 1.1-1.6 .7M341.9 99.4l1.1 1.1 1.5 .7M342 88.6l1 1.1 1.5 .7M344.5 82.5l-1.1 .4-1.1 1-.9 1.7v1.3M344.5 93.3l-1.1 .4-1.1 .9-.9 1.7v1.4M346.2 82.5l1.1 .4 1.1 1 .7 1 .3 1.6M346.2 93.3l1.1 .3 1.1 1 .7 1.1 .3 1.5M346.2 86.9h9.1"/>
<path d="M346.2 88.6h9.1M346.2 97.7h9.1M346.2 99.4h9.1M348.8 88.6l-1 1.1-1.6 .7M348.8 99.4l-1 1.1-1.6 .7M349.4 86.5v.4M349.4 97.2v.5M352.7 99.4l1.2 1.2 1.4 .6M352.8 88.6l.9 1 1.6 .8M355.2 82.5l-1.3 .6-1.1 1-.6 1.5-.1 1.3M355.2 93.3l-1.3 .6-1.1 .9-.6 1.5-.1 1.4M357 82.5l1.2 .5 1.1 1 .7 1.3 .1 1.6"/>
<path d="M357 93.3l1.2 .4 1.1 1 .7 1.4 .1 1.6M357 86.9h9M357 88.6h9M357 97.7h9M357 99.4h3.6M359.5 88.6l-1 1.1-1.5 .7M359.5 99.4l-1 1.1-1.5 .6M360.6 99.6h1.8M360.8 98l.4-.4h.6l.4 .4 .2 .5v30.8h-1.8zM362.4 99.4h3.6M363.5 99.4l1.1 1.2 1.4 .6M363.5 88.6l.9 1 1.6 .8"/>
<path d="M366 82.5l-1.4 .6-1 1-.7 1.5v1.3M366 93.3l-1.4 .6-1 .9-.7 1.5v1.4M367.7 82.5l1.2 .5 1.2 1 .7 1.3 .1 1.6M367.7 93.3l1.2 .4 1.2 1 .7 1.4 .1 1.6M367.7 86.9h9.1M367.7 88.6h3.7M367.7 97.7h3.7M367.7 99.4h3.7M370.3 88.6l-1.1 1.1-1.5 .7M370.3 99.4l-1.1 1.1-1.5 .6M371.4 88.9h1.7M373.1 87.8v41.5h-1.7v-41.8l.3-.5 .8-.1 .5 .3 .2 .6"/>
<path d="M373.1 88.6h3.7M373.1 97.7h3.7M373.1 99.4h3.7M374.2 99.4l1.1 1.1 1.5 .7M374.3 88.6l1 1.1 1.5 .7M376.8 82.5l-1.4 .6-1 1-.7 1.5-.1 1.3M376.8 93.3l-1.4 .6-1 .9-.7 1.5-.1 1.4M378.5 82.5l1.2 .5 1.1 1 .7 1.3 .1 1.6M378.5 93.3l1.2 .4 1.1 1 .7 1.4 .1 1.6M378.5 86.9h3.7M378.5 88.6h3.7M378.5 97.7h3.7"/>
<path d="M378.5 99.4h3.7M381 88.6l-1 1.1-1.5 .7M381 99.4l-1 1.1-1.5 .6M383.9 86.9h3.7M383.9 88.6h3.7M383.9 97.7h3.7M383.9 99.4h3.7M385 99.4l1.1 1.1 1.5 .7M385 88.6l1 1.1 1.6 .7M387.5 93.3l-1.4 .6-1 .9-.7 1.5v1.4M387.5 82.5l-1.4 .6-1 1-.7 1.5v1.3M389.3 93.3l1.1 .4 1.2 1 .7 1.4 .1 1.6"/>
<path d="M389.3 82.5l1.1 .5 1.2 1 .7 1.3 .1 1.6M389.3 86.9h3.6M389.3 88.6h3.6M389.3 97.7h3.6M389.3 99.4h3.6M391.8 99.4l-1.1 1.1-1.5 .6M391.8 88.6l-1.1 1.1-1.4 .7M394.6 86.9h3.7M394.6 88.6h3.7M394.6 97.7h3.7M394.6 99.4h3.7M395.7 99.4l1.1 1.1 1.5 .7"/>
<path d="M395.8 88.6l1 1.1 1.5 .7M398.3 82.5l-1.1 .4-1.1 1-.9 1.7v1.3M398.3 93.3l-1.1 .4-1.1 .9-.9 1.7v1.4M400 82.5l1.2 .5 1.1 1 .7 1.3 .2 1.6M400 93.3l1.2 .4 1.1 1 .7 1.4 .2 1.6M400 86.9h3.7M400 88.6h3.7M400 97.7h3.7M400 99.4h3.7M402.5 88.6l-1 1.1-1.5 .7M402.5 99.4l-1 1.1-1.5 .6M405.4 86.9h3.7"/>
<path d="M405.4 88.6h3.7M405.4 97.7h3.7M405.4 99.4h3.7M406.5 99.4l1.1 1.1 1.5 .7M406.5 88.6l1 1.1 1.6 .7M409.1 93.3l-1.1 .4-1.2 .9-.8 1.7-.1 1.4M409.1 82.5l-1.1 .4-1.2 1-.8 1.7-.1 1.3M410.8 93.3l1 .3 1.2 1 .8 1.6 .1 1.5M410.8 82.5l1 .4 1.2 1 .8 1.5 .1 1.5M410.8 86.9h3.6M410.8 88.6h3.6M410.8 97.7h3.6"/>
<path d="M410.8 99.4h3.6M413.3 99.4l-1.1 1.1-1.4 .6M413.3 88.6l-1.1 1.1-1.4 .7M416.2 86.9h3.6M416.2 88.6h3.6M416.2 97.7h3.6M416.2 99.4h3.6M417.2 99.4l1.1 1.1 1.5 .7M417.3 88.6l1 1.1 1.5 .7M419.8 93.3l-1.1 .4-1.1 .9-.9 1.7v1.4M419.8 82.5l-1.1 .4-1.1 1-.9 1.7v1.3M421.6 93.3l1 .3 1.2 1 .6 1.1 .3 1.5-.3 1.4-.6 1.1-1.1 1-1.2 .4"/>
<path d="M421.6 82.5l1 .4 1.2 1 .6 1 .3 1.3-.3 1.7-.6 1.1-1.1 1-1.1 .4M5 104.8h5.4M32.9 114.6h18.9M33.5 104.7h30.4M34 114.6l.5 3.4h-1.1zM34 114.6v41.9M47.4 104.1l3.5 .6-3.5 .5zM50.9 116.5h1.8v92.2h-1.8zM50.9 103.6v11.8M52.9 116.2l-.2 .3M52.9 114.6h-.6l-.7 .4-.5 .7-.1 .8M52.9 114.6v1.6"/>
<path d="M52.9 114.6h4.2v1.6h-4.2M57.1 104.7l3.6-.6v1.1zM57.1 103.6v9.9M172.4 104.1l-1.1 .3-1.1 .9-.7 1.1-.3 1.3 .1 1.3 .8 1.6 1 .8 1.3 .5M174.1 104.1l1.2 .4 1.1 1 .7 1.3 .1 1.6M174.1 108.4h3.7M174.1 110.2h3.7M176.7 110.2l-1.1 1.1-1.5 .6M179.5 108.4h3.6M179.5 110.2h3.6M180.6 110.2l1.1 1.1 1.4 .6M183.1 104l-1.4 .6-1 1-.7 1.5v1.3"/>
<path d="M184.9 104.1l1.2 .4 1.1 1 .7 1.3 .1 1.6M184.9 108.4h3.6M184.9 110.2h3.6M187.4 110.2l-1 1.1-1.6 .6M190.2 108.4h3.7M190.2 110.2h3.7M191.3 110.2l1.1 1.1 1.5 .6M193.9 104l-1.4 .6-1 1-.7 1.5v1.3M195.6 104.1l1.2 .4 1.2 1 .6 1.3 .2 1.6M195.6 108.4h3.7M195.6 110.2h3.7M198.2 110.2l-1.1 1.1-1.5 .6"/>
<path d="M201 108.4h3.7M201 110.2h3.7M202.1 110.2l1.1 1.1 1.5 .6M204.6 104l-1.4 .6-1 1-.7 1.5v1.3M206.4 104.1l1.2 .4 1.1 1 .7 1.3 .1 1.6M206.4 108.4h3.7M206.4 110.2h3.7M208.9 110.2l-1 1.1-1.6 .6M211.8 108.4h3.6M211.8 110.2h3.6M212.9 110.2l1.1 1.1 1.4 .6M215.4 104.1l-1.1 .3-1.1 1-.9 1.7v1.3"/>
<path d="M217.1 104.1l1.2 .4 1.2 1 .6 1.3 .2 1.6M217.1 108.4h3.7M217.1 110.2h3.7M219.7 110.2l-1.1 1.1-1.5 .6M222.5 108.4h3.7M222.5 110.2h3.7M223.6 110.2l1.1 1.1 1.5 .6M226.2 104.1l-1.1 .3-1.2 1-.8 1.7v1.3M227.9 104.1l1 .3 1.2 1 .8 1.5 .2 1.5M227.9 108.4h3.7M227.9 110.2h3.7M230.4 110.2l-1 1.1-1.5 .6"/>
<path d="M233.3 108.4h3.6M233.3 110.2h3.6M234.4 110.2l1.1 1.1 1.4 .6M236.9 104.1l-1.1 .3-1.1 1-.9 1.7v1.3M238.7 104.1l1 .3 1.2 1 .8 1.5 .1 1.5M238.7 108.4h9M238.7 110.2h3.6M241.2 110.2l-1.1 1.1-1.5 .6M242.3 110.4h1.8M242.5 108.7l.4-.2h.5l.4 .2 .3 .6v20h-1.8v-20.3zM244.1 110.2h3.6M245.1 110.2l1.1 1.1 1.5 .6"/>
<path d="M247.7 104.1l-1.1 .3-1.2 1-.8 1.7v1.3M249.4 104.1l1 .3 1.2 1 .8 1.5 .2 1.5M249.4 108.4h9M249.4 110.2h9M252 110.2l-1 1-1.6 .7M255.9 110.1l1.1 1.2 1.4 .6M258.4 104l-1.4 .6-1 1-.6 1.5-.1 1.3M260.2 104.1l1.2 .4 1.1 1 .7 1.3 .1 1.6M260.2 108.4h9M260.2 110.2h9M262.7 110.2l-1 1.1-1.6 .6M266.7 110.1l1.1 1.2 1.4 .6"/>
<path d="M269.2 104l-1.4 .6-1 1-.7 1.5v1.3M270.9 104.1l1.2 .4 1.2 1 .6 1.3 .2 1.6M270.9 108.4h9.1M270.9 110.2h9.1M273.5 110.2l-1.1 1.1-1.5 .6M277.4 110.2l1.2 1.1 1.4 .6M279.9 104l-1.3 .6-1.1 1-.6 1.5-.1 1.3M281.7 104.1l1.2 .4 1.1 1 .7 1.3 .1 1.6M281.7 108.4h9M281.7 110.2h9M284.2 110.2l-1 1.1-1.6 .6M288.2 110.2l1.1 1.1 1.4 .6"/>
<path d="M290.7 104l-1.4 .6-1 1-.7 1.5v1.3M292.4 104.1l1.2 .4 1.2 1 .6 1.3 .2 1.6M292.4 108.4h9.1M292.4 110.2h9.1M295 110.2l-1.1 1.1-1.5 .6M298.9 110.2l1.1 1.1 1.5 .6M301.5 104.1l-1.1 .3-1.1 1-.9 1.7v1.3M303.2 104.1l1.2 .4 1.1 1 .7 1.3 .1 1.6M303.2 108.4h9.1M303.2 110.2h9.1M305.7 110.2l-1 1.1-1.6 .6M309.7 110.2l1.1 1.1 1.5 .6"/>
<path d="M312.3 104.1l-1.2 .3-1.1 1-.8 1.7-.1 1.3M313.9 104.1l1.2 .4 1.2 1 .6 1.3 .2 1.6M313.9 108.4h9.1M313.9 110.2h9.1M316.5 110.2l-1.1 1.1-1.5 .6M320.4 110.2l1.1 1.1 1.5 .6M323 104.1l-1.1 .3-1.1 1-.9 1.7v1.3M324.7 104.1l1.1 .3 1.1 1 .8 1.5 .2 1.5M324.7 108.4h9.1M324.7 110.2h9.1M327.2 110.2l-1 1.1-1.5 .6M331.2 110.2l1.1 1.1 1.5 .6"/>
<path d="M333.8 104.1l-1.1 .3-1.2 1-.8 1.7-.1 1.3M335.5 104.1l1 .3 1.2 1 .8 1.5 .1 1.5M335.5 108.4h9M335.5 110.2h9M338 110.2l-.9 1-1.6 .7M341.9 110.2l1.1 1.1 1.5 .6M344.5 104.1l-1.1 .3-1.1 1-.9 1.7v1.3M346.2 104.1l1.1 .3 1.1 1 .7 1 .3 1.6M346.2 108.4h9.1M346.2 110.2h3.7M348.8 110.2l-1 1-1.6 .7M349.4 108v.4"/>
<path d="M349.9 110.4h1.7M351.6 109.3v1.1M351.6 110.2h3.7M351.7 109.3l-.2-.5-.5-.4-.8 .1-.3 .5v20.3h1.7v-18.9M352.7 110.1l1.2 1.2 1.4 .6M355.2 104l-1.3 .6-1.1 1-.6 1.5-.1 1.3M357 104.1l1.2 .4 1.1 1 .7 1.3 .1 1.6M357 108.4h3.6M357 110.2h3.6M359.5 110.2l-1 1.1-1.5 .6M362.4 108.4h3.6M362.4 110.2h3.6"/>
<path d="M363.5 110.2l1.1 1.1 1.4 .6M366 104l-1.4 .6-1 1-.7 1.5v1.3M367.7 104.1l1.2 .4 1.2 1 .7 1.3 .1 1.6M367.7 108.4h3.7M367.7 110.2h3.7M370.3 110.2l-1.1 1.1-1.5 .6M373.1 108.4h3.7M373.1 110.2h3.7M374.2 110.2l1.1 1.1 1.5 .6M376.8 104l-1.4 .6-1 1-.7 1.5-.1 1.3M378.5 104.1l1.2 .4 1.1 1 .7 1.3 .1 1.6M378.5 108.4h3.7"/>
<path d="M378.5 110.2h3.7M381 110.2l-1 1.1-1.5 .6M383.9 108.4h3.7M383.9 110.2h3.7M385 110.2l1.1 1.1 1.5 .6M387.5 104l-1.4 .6-1 1-.7 1.5v1.3M389.3 104.1l1.1 .4 1.2 1 .7 1.3 .1 1.6M389.3 108.4h3.6M389.3 110.2h3.6M391.8 110.2l-1.1 1.1-1.5 .6M394.6 108.4h3.7M394.6 110.2h3.7"/>
<path d="M395.7 110.2l1.1 1.1 1.5 .6M398.3 104.1l-1.1 .3-1.1 1-.9 1.7v1.3M400 104.1l1.2 .4 1.1 1 .7 1.3 .2 1.6M400 108.4h3.7M400 110.2h3.7M402.5 110.2l-1 1.1-1.5 .6M405.4 108.4h3.7M405.4 110.2h3.7M406.5 110.2l1.1 1.1 1.5 .6M409.1 104.1l-1.1 .3-1.2 1-.8 1.7-.1 1.3M410.8 104.1l1 .3 1.2 1 .8 1.5 .1 1.5M410.8 108.4h3.6"/>
<path d="M410.8 110.2h3.6M413.3 110.2l-1.1 1.1-1.4 .6M416.2 108.4h3.6M416.2 110.2h3.6M417.2 110.2l1.1 1.1 1.5 .6M419.8 104.1l-1.1 .3-1.1 1-.9 1.7v1.3M421.6 104.1l1 .3 1.2 1 .6 1 .3 1.6-.3 1.4-.6 1.1-1.1 1-1.2 .4M446.7 104.8h5.4M173.4 129.3l-1.1 3.4-.9-.5zM173.4 129.3l-6.1 12h-29M178.5 129.3l-1 3.4-1-.5zM178.5 129.3l-8.2 17.9h-24"/>
<path d="M184.3 129.3l-.9 3.4-1-.5zM184.3 129.3l-11.5 25.3h-29.1M243 129.3l-1.2 3.3-1-.5zM243 129.3l-12.7 22.6h-24.1M350.9 129.3l-1.1 3.3-1-.5zM350.9 129.3l-7.1 13.4h-24M409.8 129.3l-1.4 3.2-.9-.5zM409.8 129.3l-6.9 11.1h-27.2M415 129.3l-1.3 3.3-.9-.5zM415 129.3l-10.2 17.9h-24M420.7 129.3l-1.2 3.3-.9-.5zM420.7 129.3l-13 24.2h-27.2"/>
<path d="M5 149.6l2.7 2.8M7.7 152.4h2.7M7.7 152.4l-2.7 2.7M36.3 157.4l-3.5 5.8M103.4 140.7h1.7v89h-1.7zM106.1 140.7h17.8M122.8 140.7l.5 3.4h-1zM122.8 140.7v46.2M446.7 152.4h2.9M449.6 152.4l2.5 2.5M452.1 149.8l-2.5 2.6M34 164v44.7"/>
<path d="M122.8 194.4v35.3M125.1 187.7l-3.5 5.8M5 200h5.4M32.9 208.7h17M33.4 205.2h1.1l-.5 3.5zM164.4 206.9l3.5-.5v1zM164.4 214.5h248.5v1.7h-248.5zM164.4 205.9v7.6M164.4 206.9h248.5M409.4 206.4l3.5 .5-3.5 .5zM412.9 205.9v7.6M446.7 200h5.4"/>
<path d="M106.1 229.7h17.8M122.3 226.2h1l-.5 3.5zM452.1 239.5h-35v10M5 247.6h5.4M266.4 253.9h10.5M330.4 259h121.7M330.4 249.5v45.7M436.8 259v12.7M452.1 249.5h-188.3v35.6M330.4 271.7h121.7M369.7 271.7v9.4M402.5 271.7v9.4"/>
<path d="M439.6 271.7v9.4M10.4 289.9h320M10.4 289.9l-5.4 5.3M10.4 285.1h320M60.9 289.9v5.3M116.8 289.9v5.3M172.7 289.9v5.3M228.6 289.9v2.8M228.6 292.7l2.5 2.5M228.6 292.7l-2.5 2.5M284.5 289.9v5.3M330.4 281.1h121.7"/>
<path d="M330.4 290.5h121.7M361.8 290.5v4.7M392.6 281.1v9.4M401.8 290.5v4.7M424.9 290.5v4.7"/>
</g>
<g fill="#000">
<path d="M34 114.6l.5 3.4h-1.1zM47.4 104.1l3.5 .6-3.5 .5zM57.1 104.7l3.6-.6v1.1zM173.4 129.3l-1.1 3.4-.9-.5zM178.5 129.3l-1 3.4-1-.5zM184.3 129.3l-.9 3.4-1-.5zM243 129.3l-1.2 3.3-1-.5zM350.9 129.3l-1.1 3.3-1-.5zM409.8 129.3l-1.4 3.2-.9-.5zM415 129.3l-1.3 3.3-.9-.5zM420.7 129.3l-1.2 3.3-.9-.5zM122.8 140.7l.5 3.4h-1z"/>
<path d="M33.4 205.2h1.1l-.5 3.5zM164.4 206.9l3.5-.5v1zM409.4 206.4l3.5 .5-3.5 .5zM122.3 226.2h1l-.5 3.5z"/>
</g>
<g font-size="4.4">
<text x="34.8" y="103.8">0.116</text>
<text x="30" y="161.8">1</text>
<text x="36.6" y="161.8">&quot;</text>
<text x="116.7" y="192.2">1</text>
<text x="127.5" y="192.2">&quot;</text>
<text x="281.8" y="206">4.620</text>
</g>
<g font-size="4.1">
<text x="32.1" y="221">ANODE LEADS</text>
<text x="274.2" y="228.7">COMMON ANODE WIRE</text>
<text x="85.8" y="246.1">COMMON CATHODE WIRE</text>
</g>
<g font-size="3.7">
<text x="32.5" y="159.5">3</text>
<text x="34.5" y="163.2">4</text>
<text x="119.2" y="189.9">21</text>
<text x="123.4" y="193.6">32</text>
</g>
<g font-size="3.3">
<text x="138.3" y="140.8">Cathode - Col. 24</text>
<text x="319.8" y="142.2">Anode - Row 1</text>
<text x="375.7" y="139.9">Cathode - Col. 2</text>
<text x="146.3" y="146.7">Anode - Row 7</text>
<text x="380.8" y="146.7">Anode - Row 7</text>
<text x="143.7" y="154.2">Cathode - Col. 23</text>
<text x="206.2" y="151.5">Anode - Row 1</text>
<text x="380.5" y="153.1">Cathode - Col. 1</text>
</g>
<g font-size="3.2">
<text x="420.3" y="244.1">BENOIT FRIGON</text>
<text x="420.2" y="247.5">bfrigon@gmail.com</text>
<text x="335.6" y="257.2">Alarm Clock</text>
<text x="335.6" y="270">Back</text>
<text x="335.6" y="266.5">24 x 7 Led Matrix</text>
<text x="441.2" y="266.7">A</text>
<text x="335.6" y="279.4">CLK-AS-03</text>
<text x="374.4" y="279.4">CLK-DWG-22</text>
<text x="407.7" y="279.4">INCHES [MM]</text>
<text x="443.9" y="279.3">B</text>
<text x="335.6" y="288.5">--</text>
<text x="397.5" y="288.5">--</text>
</g>
<g font-size="2.8">
<text x="266.4" y="253.6">NOTES :</text>
<text x="12" y="288.6">File : clk-dwg-22</text>
</g>
<g font-size="2.6">
<text x="32.8" y="13.2">1</text>
<text x="90.1" y="13.2">2</text>
<text x="145.4" y="13.2">3</text>
<text x="200.8" y="13.2">4</text>
<text x="256.3" y="13.2">5</text>
<text x="311.7" y="13.2">6</text>
<text x="368" y="13.2">7</text>
<text x="423.8" y="13.2">8</text>
<text x="6.8" y="33">A</text>
<text x="448.7" y="33">A</text>
<text x="7" y="80.2">B</text>
<text x="448.7" y="81.2">B</text>
<text x="6.7" y="129.8">C</text>
<text x="448.4" y="130">C</text>
<text x="6.8" y="175.8">D</text>
<text x="448.3" y="176.7">D</text>
<text x="448.6" y="221.1">E</text>
<text x="7.1" y="224.3">E</text>
<text x="7.1" y="272.9">F</text>
<text x="34.6" y="293.6">1</text>
<text x="90.7" y="293.6">2</text>
<text x="145.6" y="293.6">3</text>
<text x="200.7" y="293.6">4</text>
<text x="257.5" y="293.4">5</text>
</g>
<g font-size="2.5">
<text x="332.1" y="253.6">PROJECT</text>
<text x="332.1" y="262.6">TITLE</text>
<text x="438.9" y="262.5">REV</text>
<text x="332.1" y="274.9">PART #</text>
<text x="371.6" y="274.9">DOCUMENT #</text>
<text x="404.4" y="274.9">UNITS</text>
<text x="441.2" y="274.9">SIZE</text>
<text x="332.1" y="284.6">MATERIAL</text>
<text x="394.5" y="284.6">FINISH</text>
<text x="332.1" y="293.7">DATE</text>
<text x="341" y="293.7">26/12/2013</text>
<text x="364.4" y="293.7">APVD BY :</text>
<text x="405.5" y="293.7">SCALE</text>
<text x="415.2" y="293.7">2:1</text>
<text x="428.7" y="293.7">SHEET 2 OF 2</text>
</g>
</svg>
